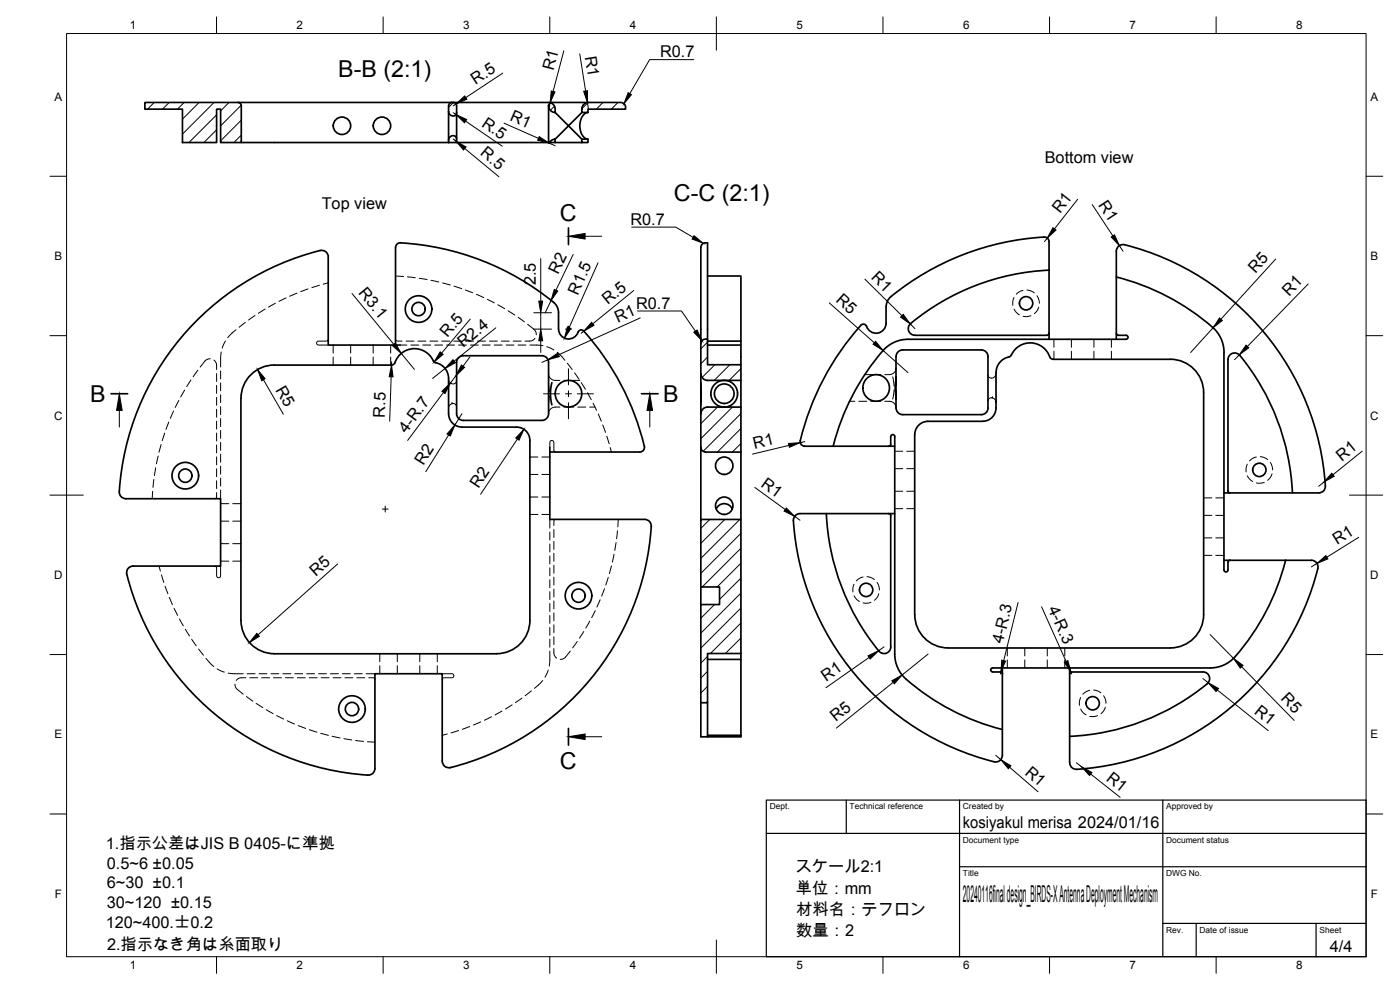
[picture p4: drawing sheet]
<svg xmlns="http://www.w3.org/2000/svg" width="420mm" height="297mm" viewBox="0 0 420 297" stroke-linecap="round" stroke-linejoin="round" font-family="sans-serif">
<!-- layer: Visible -->
<g fill="none" stroke="#000" stroke-width=".51">
<path d="M43.5 30.7h27.9a1.01 1.01 0 0 1 1 1.1v11h-6.2v-10h-1.2v10h-10.2v-10h-11.3zM71.4 30.7h64.2M134.6 33.4v8.7M135.6 30.7h.4M135.6 30.7a1.01 1.01 0 0 0-1 1M136 30.7h29.6M136 30.7a1.01 1.01 0 0 1 1 1.1v2a1.23 1.23 0 0 1-1.4 .9 1.23 1.23 0 0 1-1-1.3v-1.6M137 33.8v7.9M164.6 31.8v11h.3M165.2 30.8l.4 .2a1.95 1.95 0 0 1 1 1.8v.9l-.9-.2-.8-.7-.3-1M165.2 30.8l-.4 .4-.2 .5M166.6 33.7v.1"/>
<path d="M174.6 33.7l-4 4-4-3.9M175.2 31.3l1.3-.6 10 .1 1 .6 .2 1.4h-11.2v.9h-1.9v-1.4zM176.5 33.7a3.9 3.9 0 0 0-2.4 4.9 3.2 3.2 0 0 0 2.4 3.1M176.6 30.7l-11.4 .1M72.4 42.8h62.2M135 41.1l.1-.1a1.11 1.11 0 0 1 1.2-.3 1.11 1.11 0 0 1 .7 1v1.1h-2.4l.1-1.1zM137 42.8h27.6M165.2 42.3l1.4-.6v1.1h-1.7zM166.6 42.8h8M166.6 41.7h.1M166.6 41.7l4-4 4 4M174.6 41.7h1.9v1.1h-1.9z"/>
<path d="M313.3 71.1a1.41 1.41 0 0 1 1.5 1.4M313.4 71.1a79.6 79.6 0 0 0-46.4 18.3l-.9 1.5-.2 1.2M314.8 72.5v29.3M166.1 90.7l.8 .9 .7 1.6v5.5a3 3 0 0 0 2.7 3 3 3 0 0 0 3.3-2.3l.6-.4h.6a77.8 77.8 0 0 1 18.6 34.9M166.2 90.7a79 79 0 0 0-46.6-17.8l-.6 .5-.3 .8v29.3M212.3 82.8h10.1v19.5h-10.1M265.9 92.1v4.9a3 3 0 0 1-2.7 3 3 3 0 0 1-3.2-2.3l-.7-.4h-.5a76.3 76.3 0 0 0-18.6 35.5l.5 .8 .8 .3h27M314.8 81.1a69.5 69.5 0 0 0-41.8 16.3 2.02 2.02 0 0 0 1.6 3.2h39.6l.5-.2 .1-.4M335 100l.2 .4 .4 .2h2.3a.6 .6 0 0 1 .6 .6 .6 .6 0 0 1-.6 .6h-65.4a10.5 10.5 0 0 0-8.7 4.9 70 70 0 0 0-13.8 27.2M335 83.1a67.5 67.5 0 0 1 30.2 16.5l1 1.6 .7 1.7 .4 2.8M118.5 108.8l-.4 .5-.6 .2h-35.2a10 10 0 0 0-10 10v66.6a10 10 0 0 0 10 10.1l66.7-.1a10 10 0 0 0 10-10v-54a4 4 0 0 0-4-3.9l-16.4-.1a4 4 0 0 1-4-4M118.5 108.9a6.2 6.2 0 0 1 5.7-4.3 6.2 6.2 0 0 1 6 3.9l.3 .2a4.9 4.9 0 0 1 4.1 4.8v10.6"/>
<path d="M120.1 103.5h-21.6v-26.4a1.97 1.97 0 0 0-2.5-1.9 79.9 79.9 0 0 0-60.2 72.7l.3 .8 .5 .6 1.2 .3h28.4v20.2h-26.2a1.97 1.97 0 0 0-1.9 2.5 79.9 79.9 0 0 0 72.7 60.2l.8-.2 .6-.6 .3-1.1v-28.5h20.2v26.3a2.03 2.03 0 0 0 2.5 1.9M162.6 106.7h-23.6a2 2 0 0 0-2 2v15.4a2 2 0 0 0 2 2h23.6M162.6 106.7a2 2 0 0 1 2 2v15.4a2 2 0 0 1-2 2M165.6 114.8l-.4 2.9 .4 3.8M210.3 114.8v6.7M210.4 112.1a2 2 0 0 0 2 2h10M212.3 101.7v-28.8a1.68 1.68 0 0 0-1.6 .5 1.68 1.68 0 0 0-.4 1.7v28M212.3 103.5h10.1M213.4 117.7a4 4 0 0 1 3.9-3.6 4 4 0 0 1 4 3.6M213.4 117.8a4 4 0 0 0 3.9 4.3 4 4 0 0 0 4-4.3M222.4 114.1v-4.7h-10.1v-7.7l-1.5 .4-.5 1v52.8M222.4 114.1v8"/>
<path d="M222.4 102.3v7.1M268.9 113.1v6.6l-.3-2.9zM268.9 119.7v2.7M294.5 105h-23.6a2 2 0 0 0-2 2v6.1M294.5 105a2 2 0 0 1 2 2v15.4M315 107.1a6.2 6.2 0 0 0-5.7-4.2 6.2 6.2 0 0 0-6 3.9l-.2 .2a4.9 4.9 0 0 0-4.2 4.8v10.6M315.1 107.1l.3 .5 .6 .2h35.2a10 10 0 0 1 10 10v66.6a10 10 0 0 1-10 10h-66.7a10 10 0 0 1-10-10v-54a4 4 0 0 1 4-4h16.4a4 4 0 0 0 4-4M335 101.8v-26.4a2 2 0 0 1 2.5-2 79.9 79.9 0 0 1 60.2 72.8l-.2 .7-.6 .6-1.1 .4h-28.5M367.3 105.8v65.2a.6 .6 0 0 0 .6 .6 .6 .6 0 0 0 .6-.6v-2.3M165 134.2v21.6h28.5a2 2 0 0 1 2 2.2 80 80 0 0 1-60.3 72.3M193.4 133.9a1.41 1.41 0 0 1-1.4 1.7h-27M210.3 134.2a1.41 1.41 0 0 0 1.4 1.4h10.7"/>
<path d="M210.4 124.1a2 2 0 0 1 1.9-2h10.1v13.5M222.4 135.6v20.3M267.3 133.3v-2.3a.6 .6 0 0 1 .6-.6 .6 .6 0 0 1 .6 .6v65.3a10.5 10.5 0 0 0 4.9 8.7 70 70 0 0 0 27.4 13.9M267.3 133.3l-.1 .4-.5 .2M268.9 122.4a2 2 0 0 0 2 2h23.6M296.5 122.4a2 2 0 0 1-2 2M298.9 120.4v.3M210.3 155.9h12.1v40.2h-10.1v14.7h-2v-29.4h5.6v-5.3h-5.6zM219.8 152.7a2.61 2.61 0 0 0-2.5-1.6 2.61 2.61 0 0 0-2.4 1.6M248 154.1a69.3 69.3 0 0 0 16.1 41.6 1.98 1.98 0 0 0 2.1 .2 1.98 1.98 0 0 0 1.1-1.8v-39.4l-.1-.4-.5-.2M268.5 154.1h-28.4a2 2 0 0 0-2 2.1 79.7 79.7 0 0 0 61 72.4 2 2 0 0 0 1.7-2v-26.2M369.1 147.9l-.4-.2-.2-.4v-39.4a2 2 0 0 1 1.4-1.9 2 2 0 0 1 2.2 .6 69.9 69.9 0 0 1 15.8 41.3"/>
<path d="M210.3 176.1v5.3M367.3 168.1h26.3M369.1 168.1l-.4 .2-.2 .4M385.8 168.1a67.5 67.5 0 0 1-16.5 30.2l-1.5 1-1.8 .7-2.8 .4h-65.3a.61 .61 0 0 0-.6 .6 .61 .61 0 0 0 .6 .6h2.3l.5 .2 .1 .4M393.6 168.1a2 2 0 0 1 1.9 2.5 79.9 79.9 0 0 1-72.7 60.2l-.8-.3-.6-.5-.4-1.2v-28.4M212.3 197.9h10.1M222.4 197.9v22.7M222.4 196.1v1.8M210.3 210.8v10.3h12.1v-.5M212.3 210.8v10.3M321 202.2l.2-.4 .4-.2h39.4a1.98 1.98 0 0 1 1.9 1.3 1.98 1.98 0 0 1-.6 2.2 69.9 69.9 0 0 1-41.3 15.8M212.3 220.6h10.1"/>
<circle cx="102.6" cy="37.7" r="2.61"/>
<circle cx="114.6" cy="37.7" r="2.61"/>
<circle cx="125.6" cy="92.7" r="4"/>
<circle cx="125.6" cy="92.7" r="2"/>
<circle cx="307.9" cy="91" r="2"/>
<circle cx="170.6" cy="118.1" r="4"/>
<circle cx="217.4" cy="118.1" r="2.94"/>
<circle cx="262.9" cy="116.4" r="4"/>
<circle cx="217.4" cy="139.7" r="2.61"/>
<circle cx="55.6" cy="142.7" r="4"/>
<circle cx="55.6" cy="142.7" r="2"/>
<circle cx="217.4" cy="151.7" r="2.61"/>
<circle cx="377.9" cy="141" r="2"/>
<circle cx="173.6" cy="178.7" r="4"/>
<circle cx="173.6" cy="178.7" r="2"/>
<circle cx="259.9" cy="177" r="2"/>
<circle cx="105.6" cy="212.7" r="4"/>
<circle cx="105.6" cy="212.7" r="2"/>
<circle cx="327.9" cy="211" r="2"/>
</g>
<!-- layer: Hidden -->
<g fill="none" stroke="#000" stroke-width=".3">
<path d="M70.8 98.9l-2.5 2.4M73.6 96.7l-1.8 1.5M76.5 94.7l-1.9 1.3M79.6 92.7l-2.1 1.3M82.7 91l-2.1 1.1M85.9 89.4l-2.2 1M89.1 88l-2.2 .9M92.5 86.7l-2.3 .8M95.9 85.6l-2.3 .7M98.5 84.9l-1.5 .4M118.7 82.8l2.4 .2M122.3 83.1l2.4 .2"/>
<path d="M125.8 83.5l2.4 .4M129.3 84.1l2.4 .5M132.8 84.9l2.3 .6M136.3 85.9l2.2 .7M139.7 87l2.2 .8M143 88.3l2.2 1M146.2 89.8l2.2 1.1M149.4 91.4l2.1 1.2M152.5 93.2l2 1.3M155.5 95.2l1.9 1.4M158.3 97.3l2.2 1.8 .4 .6 .1 .7M304.3 89.3l-.3 1.1v1.2"/>
<path d="M304.3 92.7l.6 .9 1 .9M307 87.1l-1.2 .5-.8 .7M308.2 87l1.4 .4 .8 .5M309.4 94.7l-.9 .3-1.5-.1M311.2 88.8l.6 1.1 .1 1.1M311.7 92.2l-.4 1-.9 .9M55.4 117l-1.2 2.1M57.3 114l-1.3 2M59.4 111.1l-1.4 1.9M63.1 107.6l-1.4 .5-1.6 2M64.2 108l.5 .6a3.1 3.1 0 0 1 .3 2.3M65 112.1v2.4"/>
<path d="M65 115.6v2.4M65 119.2v2.4M66.2 111.3v2.4M66.2 114.9v2.3M66.2 118.4v2.4M66.4 105.6l-.2 4.5M67.7 102.3l-1 2.2M98.5 101.7l-.5 .6h-2.4a.59 .59 0 0 0-.6 .6 .59 .59 0 0 0 .6 .6h2.9M100 103.5v2.4M100 107.1v2.4M105.2 103.5v2.4M105.2 107.1v2.4"/>
<path d="M112 103.5v2.4M112 107.1v2.4M117.2 103.5v2.4M117.2 107.1v2.4M118.7 101.7l.4 .6h1.6M120.1 103.5h2M121.9 102.3h2.3M123.3 103.5h2.4M125.4 102.3h2.4M126.9 103.5h2.4M129 102.3h2.4M130.5 103.5h2.3"/>
<path d="M132.6 102.3h2.4M134 103.5h2.4M134.6 113.8a1.22 1.22 0 0 0 1 1.4 1.22 1.22 0 0 0 1.4-1M136.2 102.3h2.3M137.6 103.5h2.4M139.7 102.3h2.4M141.2 103.5h2.4M143.3 102.3h2.4M144.7 103.5h2.4M146.9 102.3h2.3M148.3 103.5h2.4M150.5 102.3h2.3"/>
<path d="M151.9 103.5h2.4M154 102.3h2.4M155.5 103.5h2.3M159 103.5l3.9 .2M160.5 101.5l-1.2 .8h-1.7M164.1 104l2.1 1M164.6 114.8l.3 2.7M164.6 112.1a2 2 0 0 0 2 2h1.4M164.9 118.7l-.3 2.8M167.2 105.7l2.3 2.4M169.2 114.1h4.8M170.3 109l1.4 1.9"/>
<path d="M172.4 111.9l1.4 1.9M174.4 114.8l1.3 2M176.3 117.8l1.1 2.1M259.5 112.4h4.8M267.9 113.1l.4 2.7M268.3 117l-.4 2.7M268.9 110.4a2 2 0 0 1-2 2h-1.4M297.9 119.1l-.1 .3zM298.9 112.1a1.22 1.22 0 0 1-1 1.4 1.22 1.22 0 0 1-1.4-1M316.3 101.8v2.4M316.3 105.4v2.4M321.5 101.8v2.4"/>
<path d="M321.5 105.4v2.4M328.3 101.8v2.4M328.3 105.4v2.4M333.5 101.8v2.4M333.5 105.4v2.4M47.5 136.8l-.6 2.4M48.3 133.4l-.6 2.3M49.4 130l-.7 2.2M50.7 126.6l-.9 2.2M52.1 123.3l-1 2.2M53.7 120.1l-1.1 2.2M65 122.8v2.4"/>
<path d="M65 126.4v2.3M65 129.9v2.4M65 133.5v2.4M65 137.1v2.4M66.2 122v2.4M66.2 125.6v2.4M66.2 129.2v2.3M66.2 132.7v2.4M66.2 136.3v2.4M66.2 139.9v2.4M134.8 121.9a1.18 1.18 0 0 1 1.2-.8 1.18 1.18 0 0 1 1 1M135.6 120.9l.2 .2z"/>
<path d="M159 137.1h2.4M162.6 137.1h2.4M165 134.2v-1.5a.6 .6 0 0 1 .6-.6 .6 .6 0 0 1 .6 .6v2.5l.6 .4M168 122.1h-1.4a1.97 1.97 0 0 0-2 2M169.2 122.1h3M173.4 122.1h2.4M177 122.1h1.6M178 121l1 2.1M179.5 124.2l1 2.2M180.9 127.5l.8 2.2M182.1 130.9l.7 2.2M183.1 134.3l.4 1.3"/>
<path d="M255 120.4h1.6M257.7 120.4h2.4M261.3 120.4h3M265.5 120.4h1.4a1.97 1.97 0 0 1 2 2M268.5 135.4h2.4M272.1 135.4h2.4M296.5 120.3a1.23 1.23 0 0 1 1.4-.8 1.23 1.23 0 0 1 1 1.2M374.3 139.3l-.3 1.1v1.2M377 137.1l-1.2 .5-.8 .7M378.2 137l1.4 .4 .8 .5M381.2 138.8l.6 1.1 .1 1.1M45.8 147.4l-.1 2.2"/>
<path d="M46.2 143.9l-.3 2.3M46.7 140.3l-.4 2.4M65 147.8v1.5l-.6 .3M65 140.7v2.3M65 144.2v2.4M66.2 143.5v2.3M66.2 147v2.6M66.2 156.4h2.5M66.2 151.1h2.5M69.8 156.4h2.5M69.8 151.1h2.5M159 149.1h2.4"/>
<path d="M159 154.4h2.4M159 142.4h2.4M162.6 149.1h2.4M162.6 154.4h2.4M162.6 142.4h2.4M165 155.8v2.7M165 159.6v2.4M166.2 158.9v2.4M166.8 155.8l-.6 .4v1.5M185.3 159.3l-.3 2.3M185.5 155.8l-.1 2.3M268.5 152.6h2.4"/>
<path d="M268.5 147.4h2.4M268.5 140.6h2.4M272.1 152.6h2.4M272.1 147.4h2.4M272.1 140.6h2.4M361.2 149.4h2.5M361.2 154.6h2.5M364.9 149.4h2.4M364.9 154.6h2.4M374.3 142.8l.6 .8 1 .9M379.4 144.7l-1.5 .3-.8-.1M381.8 142.2l-.5 1-.9 .9"/>
<path d="M47.7 169.8l.4 1.6M48.5 172.5l.7 2.3M49.6 175.9l.8 2.2M50.8 179.2l1 2.2M64.4 169.8l.6 .5v2.4a.6 .6 0 0 0 .6 .6 .6 .6 0 0 0 .6-.6v-2.9M66.2 168.4h2.5M66.2 163.1h2.5M69.8 168.4h2.5M69.8 163.1h2.5M165 163.2v2.4M165 166.8v2.4M165 170.4v2.3"/>
<path d="M165 174v2.3M165 177.5v2.4M166.2 162.4v2.4M166.2 166v2.4M166.2 169.6v2.4M166.2 173.2v2.3M166.2 176.7v2.4M180.1 180l-1 2.1M181.4 176.6l-.8 2.3M182.5 173.3l-.7 2.2M183.5 169.8l-.6 2.3M184.3 166.3l-.5 2.3"/>
<path d="M184.9 162.8l-.4 2.3M256.3 175.3l-.3 1.1v1.2M256.3 178.8l.6 .8 1 .9M259 173.1l-1.3 .5-.7 .7M260.2 173l1.4 .4 .8 .5M263.2 174.8l.6 1.1 .1 1.1M263.7 178.2l-.4 1-.9 .9M361.2 161.4h2.5M361.2 166.6h2.5M364.9 161.4h2.4M364.9 166.6h2.4M52.3 182.5l1 2.1"/>
<path d="M53.8 185.7l1.2 2.1M55.6 188.8l1.3 2M57.5 191.8l1.4 2M59.6 194.7l1.5 1.9M61.8 197.5l2.4 2.5M114 196.2v2.4M114 199.7v2.4M119.2 196.2v2.4M119.2 199.7v2.4M126 196.2v2.4M126 199.7v2.4M131.2 196.2v2.4"/>
<path d="M131.2 199.7v2.4M165 195.4l-.2 4.5M165 181.1v2.4M165 184.7v2.3M165 188.2v2.4M165 191.8v2.4M166.2 194.6a2.63 2.63 0 0 0 .8 2.8M166.2 180.3v2.4M166.2 183.9v2.4M166.2 187.5v2.3M166.2 191v2.4M171.2 195.4l-1.7 2-1.4 .4"/>
<path d="M173.2 192.5l-1.3 1.9M175.2 189.5l-1.3 2M177 186.4l-1.2 2.1M178.6 183.2l-1 2.1M261.4 180.7l-1.5 .3-.9-.1M302.3 194.4v2.4M302.3 198v2.4M307.6 194.4v2.4M307.6 198v2.4M314.3 194.4v2.4M314.3 198v2.4M319.6 194.4v2.4"/>
<path d="M319.6 198v2.4M65.2 200.7l2.1 1M68.5 202l4.5 .1M70.5 205.3l.5 1.3 2 1.7M73.8 203.4h-1.7l-1.2 .8M74 209l1.9 1.4M74.2 202.1h2.4M75 203.4h2.3M76.9 211.1l2 1.2M77.7 202.1h2.4M78.5 203.4h2.4M79.9 212.9l2.1 1.2"/>
<path d="M81.3 202.1h2.4M82.1 203.4h2.4M83 214.7l2.1 1.1M84.9 202.1h2.4M85.7 203.4h2.4M86.2 216.3l2.2 .9M88.5 202.1h2.3M89.2 203.4h2.4M89.5 217.7l2.2 .9M92 202.1h2.4M92.8 203.4h2.4M92.8 218.9l2.3 .8"/>
<path d="M95.6 202.1h2.4M96.4 203.4h2.4M99.2 202.1h2.4M99.9 203.4h2.4M102.7 202.1h2.4M103.5 203.4h2.4M106.3 202.1h2.4M107.1 203.4h2.4M109.9 202.1h2.6M110.7 203.4h1.4l.4 .5M132.7 202.1h2.9a.6 .6 0 0 1 .6 .7 .6 .6 0 0 1-.6 .6h-2.4l-.5 .5M137.6 219.2l-2.2 .7"/>
<path d="M141 218l-2.2 .8M144.3 216.6l-2.2 .9M147.5 215.1l-2.1 1M150.6 213.3l-2 1.2M153.7 211.5l-2 1.2M156.6 209.5l-1.9 1.3M159.5 207.3l-1.9 1.5M162.9 204.2l-2.5 2.3M164.5 201l-.9 2.2M324.3 209.3l-.3 1.1v1.2M324.3 212.8l.6 .8 1 .9M327 207.1l-1.2 .6-.8 .6"/>
<path d="M328.2 207l1.4 .4 .8 .5M329.4 214.7l-.9 .3-1.5-.1M331.2 208.8l.6 1.1 .1 1.1M331.7 212.2l-.4 1-.9 .9M96.2 220l2.4 .6M99.7 220.9l2.3 .5M103.2 221.6l2.4 .4M106.7 222.2l2.4 .2M110.3 222.6l2.2 .1M134.2 220.2l-1.5 .4"/>
</g>
<!-- layer: Visible -->
<circle cx="164.6" cy="31.8" r=".25" fill="#000"/>
<!-- layer: BORDER -->
<g fill="none" stroke="#000" stroke-width=".3">
<path d="M20 10.1h390v276.9h-390zM65 5.1v5M115 5.1v5M165 5.1v5M215 5.1v10M265 5.1v5M315 5.1v5M365 5.1v5M15 52.9h5M410 52.9h5M15 100.7h5M410 100.7h5"/>
<path d="M15 148.6h10M405 148.6h10M15 196.4h5M410 196.4h5M15 244.2h5M410 244.2h5M65 287v5M115 287v5M165 287v5M215 282.1v9.9M265 287v5M315 287v5"/>
<path d="M365 287v5"/>
</g>
<!-- layer: TITLEBLOCK -->
<path d="M230 240.1h180v46.9h-180zM230 250h180M254 240.1v9.9M288 240.1v46.9M349 240.1v46.9M288 260.1h122M349 277.1h61M359 277.1v9.9M395 277.1v9.9" fill="none" stroke="#000" stroke-width=".36"/>
<!-- layer: FD_Dimensions -->
<g fill="none" stroke="#000" stroke-width=".3">
<path d="M169.2 15.2l-3.2 12.2M174 16.2l1.7 11.1M136 33.8l.8 .6M136.9 31.2l-.9 .6M139.7 36.4l11 7.5M150.9 21.9l-11.1 7.4M151.3 37l10.3 4.5M165.1 30.8l-.5 2M176.3 30.8l.3 2M136 41.7l.8 .6M139.5 44.6l10.3 8.5M164.8 42.9l1.8 .8"/>
<path d="M323.4 59.8l-6.9 8.9M162.3 77.6v12.7M172 76.3l-5.1 10.8M179.5 78.9l-8.7 19.4M314.3 71.4l-.9 1.1M327.8 61.4l6.2 9.4M335.9 73.7l1.1 1.7M382.9 77.7l-16.5 18.1M105.6 88.1l12.6 15.2M141.1 95.7l-8.6 10.2M148.8 98.4l-12.5 10M160.2 98.7h5.3"/>
<path d="M160.2 93.8h5.3M162.3 93.8v4.9M165.4 90.2l-1.8 3.6M175.2 99.4l-.8 .6M190.2 87.2l-12.3 10M192.2 95.4l-24.6 11.1M248.9 90.9l13.5 12M259.6 83.8l11.1 10.9M273.2 97.2l1.4 1.4M364.1 98.3l-6.8 7.5M392.6 85.2l-18.2 18.8M79.1 113.9l5.9 10.4"/>
<path d="M117.4 113.1l-.5 13.3M117.5 108.5v1M120.4 106l4 4.8M133.1 117.7l-10.8 14.5M133.6 110.6l-3.8 2.9M136.9 112.7l-1.7 2.2M141 107.1l-2 2.8M162.3 102.2v3.6M164.4 107.9l-1.8 .8M265 105.2l7.5 6.6M371.9 106.5l-1.4 1.4M134.6 130.5l-6.8 11"/>
<path d="M138.6 124.1l-2.1 3.4M155.3 131.7l-11.1 16.6M236.8 133.6l-11 2.7M241.5 132.5l-1.3 .3M408.8 135.4l-8.8 7M226.5 146.2l9.1 6.7M238.5 154.9l1.6 1.2M397.3 144.6l-1.5 1.3M101.3 169.2l-23.9 21.3M395.2 169l-1.6 1.1M407.8 161.2l-9.6 6M260.8 197.3l-12.9 9"/>
<path d="M265.3 194.1l-1.6 1.1M278.5 196.2l-7.8 6.3M305.5 180.8l-4.3 17.4M312.6 182.1l7.4 16.4M363.2 190.4l7 7.1M268 204.7l-17 13.7M300.4 201.6l-.2 .6M321.4 201.6l.2 .6M361 203.6l1.6 1.2M365.3 207l15.3 12.2M372.6 200l15.8 16.2M298.8 226.6l1.6 1.3"/>
<path d="M303 230.2l8.5 7.4M323 228.8l1.6 1.3M327.3 232.2l8.9 7"/>
</g>
<g fill="#000" stroke="#000" stroke-width=".3">
<path d="M136.9 31.2l2.5-2.4 .7 1zM136.8 34.4l3.3 1.5-.7 .9zM165.4 27.3l1.2 .3-1.5 3.2zM175.2 27.4l1.1-.2v3.6zM136.8 42.3l3.1 1.8-.8 .9zM161.8 41l3 1.9-3.4-.8zM316 68.3l.9 .7-2.6 2.4zM333.5 71.1l1-.6 1.4 3.2zM161.7 90.3h1.2l-.6 3.5zM166.3 86.8l1.1 .5-2 2.9zM170.3 98.1l1 .4-1.9 3zM177.5 96.7l.8 .9-3.1 1.8z"/>
<path d="M271.1 94.3l2.1 2.9-2.9-2zM366 95.4l.8 .8-2.7 2.1zM77.3 110.9l2.3 2.7-1.1 .6zM117.5 109.5l.5 3.6-1.2-.1zM117.8 103.7l.9-.7 1.7 3zM132.1 105.6l.9 .7-2.7 2.3zM132.6 117.4l2.6-2.5-1.6 3.2zM135.9 107.9l.8 .9-3.1 1.8zM138.5 109.5l.9 .7-2.5 2.5zM162.3 98.7l.6 3.5h-1.2zM164.4 107.9l3-2 .5 1.1zM262.8 102.4l2.2 2.8-3-1.9z"/>
<path d="M374 103.6l.8 .8-2.9 2.1zM136.5 127.5l-1.4 3.3-.9-.6zM157.2 128.8l-1.4 3.3-1-.7zM236.6 133.1l3.6-.3-3.3 1.4zM236 152.4l2.5 2.5-3.2-1.6zM399.7 142l.7 .9-3.1 1.7zM395.2 169l2.7-2.3 .6 1zM77.1 190l.8 .9-3.1 1.9zM260.5 196.8l3.2-1.6-2.5 2.5zM300.7 198.1l1.1 .3-1.4 3.2zM319.4 198.7l1.1-.5 .9 3.4zM370.2 197.5l2.8 2.1-.8 .9z"/>
<path d="M267.7 204.3l3-1.8-2.3 2.7zM362.6 204.8l3.1 1.8-.7 .9zM300.4 227.9l3 1.9-.8 .9zM324.6 230.1l3.1 1.7-.7 .9z"/>
</g>
<!-- layer: Smart Centers -->
<path d="M169.7 98.7h1.8M170.6 97.9v1.7M163.1 118.2h4.8M169.7 118.2h1.8M170.6 110.6v4.9M170.6 117.2v1.8M173.3 118.2h4.8M170.6 120.8v4.9M114.7 152.7h1.8M115.6 151.9v1.7" fill="none" stroke="#000" stroke-width=".3"/>
<!-- layer: Hatching -->
<g fill="none" stroke="#000" stroke-width=".3">
<path d="M46.3 30.7l-2 2.1M50.8 30.7l-2 2.1M55.3 30.7l-2 2.1M59.8 30.7l-5 5M64.2 30.7l-9.4 9.5M65 34.5l-8.3 8.2M65 39l-3.8 3.7M68.7 30.7l-2.5 2.6M72.4 31.6l-6.2 6.2M72.4 36.1l-6.2 6.2M136.1 30.7l-1.5 1.5M166.4 31.9l-1.3 1.2"/>
<path d="M176.5 30.8l-1.9 1.8M181 30.7l-2 2.1M185.5 30.7l-2 2.1M72.4 40.5l-2.2 2.2M212.3 102.6l-1.9 2.1M212.3 107.1l-1.9 2M214.5 109.4l-3.8 3.9M219 109.4l-4.7 4.8M222.4 110.6l-3.6 3.6M215.3 122.2l-4.9 4.9M219.8 122.2l-9.4 9.4M222.4 124.1l-11.4 11.3"/>
<path d="M222.4 128.6l-7.1 7M222.4 133.1l-2.6 2.5M213 155.9l-2.6 2.6M217.5 155.9l-7.1 7.1M222 155.9l-11.6 11.6M222.4 160l-12 12M222.4 164.5l-11.7 11.6M222.4 169l-7.2 7.1M222.4 173.5l-6.5 6.4M222.4 178l-12 12M212.3 196.9l-1.9 2M214.4 181.4l-4 4.1"/>
<path d="M222.4 182.4l-12 12M222.4 186.9l-9.2 9.2M222.4 191.4l-4.7 4.7M222.4 195.9l-.2 .2M212.3 201.4l-1.9 2M212.3 205.9l-1.9 2M212.3 210.4l-.4 .4"/>
</g>
<!-- layer: Section Lines -->
<path d="M170.6 68.4v5M33.3 118.1h5M192.5 118.1h5M170.6 218.6v5" fill="none" stroke="#000" stroke-width=".51"/>
<path d="M175.6 70.9h5M35.8 123.1v5M195 123.1v5M175.6 221.1h5" fill="none" stroke="#000" stroke-width=".3"/>
<path d="M170.6 70.9l5-.9v1.7zM35.8 118.1l.9 5h-1.7zM195 118.1l.8 5h-1.6zM170.6 221.1l5-.9v1.7z" fill="#000" stroke="#000" stroke-width=".3"/>
<!-- layer: Leaders -->
<path d="M188.5 27.8l1 .6-2.3 2.7zM208.3 70.7l2.7 2.3-3.3-1.3zM208.2 99.7l1-.7 1.5 3.2z" fill="#000" stroke="#000" stroke-width=".3"/>
<path d="M208.2 17.9h-13.2l-6 10.2M189.6 68.1h13.2l5.2 3.1M191.3 93.3h13.2l4.2 6.1" fill="none" stroke="#000" stroke-width=".3"/>
<g font-size="7">
<text x="101.5" y="23.2">B-B (2:1)</text>
<text x="202.3" y="60.2">C-C (2:1)</text>
<text x="168" y="66.3">C</text>
<text x="27" y="120.6">B</text>
<text x="199" y="120.6">B</text>
<text x="168" y="230.6">C</text>
<text x="289" y="270.6">20240116final design_BIRDS-X Antenna Deployment Mechanism</text>
</g>
<g font-size="4.9">
<text x="175.5" y="17" transform="rotate(81 175.5 17)">R1</text>
<text x="198.1" y="17.2">R0.7</text>
<text x="166.1" y="21.4" transform="rotate(-75 166.1 21.4)">R1</text>
<text x="142.7" y="25.6" transform="rotate(-33 142.7 25.6)">R.5</text>
<text x="144.3" y="37.7" transform="rotate(34 144.3 37.7)">R.5</text>
<text x="152.8" y="36.1" transform="rotate(24 152.8 36.1)">R1</text>
<text x="143.9" y="46.3" transform="rotate(40 143.9 46.3)">R.5</text>
<text x="313.5" y="49">Bottom view</text>
<text x="96.5" y="62.7">Top view</text>
<text x="318.1" y="64.2" transform="rotate(-52 318.1 64.2)">R1</text>
<text x="329.5" y="61.5" transform="rotate(57 329.5 61.5)">R1</text>
<text x="189.2" y="67.4">R0.7</text>
<text x="167.6" y="82.4" transform="rotate(-64 167.6 82.4)">R2</text>
<text x="261.3" y="83.5" transform="rotate(45 261.3 83.5)">R1</text>
<text x="376.8" y="82.2" transform="rotate(-48 376.8 82.2)">R5</text>
<text x="107.4" y="87.9" transform="rotate(51 107.4 87.9)">R3.1</text>
<text x="160.8" y="85.6" transform="rotate(-90 160.8 85.6)">2.5</text>
<text x="173.4" y="88.8" transform="rotate(-66 173.4 88.8)">R1.5</text>
<text x="386.9" y="89.1" transform="rotate(-46 386.9 89.1)">R1</text>
<text x="182.4" y="91.6" transform="rotate(-39 182.4 91.6)">R.5</text>
<text x="190.9" y="92.6">R0.7</text>
<text x="250.6" y="90.5" transform="rotate(41 250.6 90.5)">R5</text>
<text x="134.3" y="101.5" transform="rotate(-50 134.3 101.5)">R.5</text>
<text x="185.4" y="96.9" transform="rotate(-24 185.4 96.9)">R1</text>
<text x="139" y="104.4" transform="rotate(-39 139 104.4)">R2.4</text>
<text x="82.6" y="117.1" transform="rotate(60 82.6 117.1)">R5</text>
<text x="115.5" y="125.3" transform="rotate(-88 115.5 125.3)">R.5</text>
<text x="122" y="130.2" transform="rotate(-53 122 130.2)">4-R.7</text>
<text x="226.5" y="134.7" transform="rotate(-13 226.5 134.7)">R1</text>
<text x="127.1" y="139.9" transform="rotate(-58 127.1 139.9)">R2</text>
<text x="402.7" y="138.5" transform="rotate(-39 402.7 138.5)">R1</text>
<text x="143.6" y="146.7" transform="rotate(-56 143.6 146.7)">R2</text>
<text x="228.2" y="145.7" transform="rotate(36 228.2 145.7)">R1</text>
<text x="401.3" y="163.6" transform="rotate(-32 401.3 163.6)">R1</text>
<text x="94.8" y="173.1" transform="rotate(-42 94.8 173.1)">R5</text>
<text x="314.5" y="182.7" transform="rotate(66 314.5 182.7)">4-R.3</text>
<text x="301" y="193.2" transform="rotate(-76 301 193.2)">4-R.3</text>
<text x="247.9" y="204.6" transform="rotate(-35 247.9 204.6)">R1</text>
<text x="384.2" y="209.8" transform="rotate(46 384.2 209.8)">R5</text>
<text x="376.2" y="213.9" transform="rotate(39 376.2 213.9)">R1</text>
<text x="250.9" y="216.7" transform="rotate(-39 250.9 216.7)">R5</text>
<text x="307.3" y="232.1" transform="rotate(41 307.3 232.1)">R1</text>
<text x="331.7" y="233.9" transform="rotate(38 331.7 233.9)">R1</text>
<text x="289" y="248.5">kosiyakul merisa 2024/01/16</text>
<text x="31.7" y="254.8">1.指示公差はJIS B 0405-に準拠</text>
<text x="32.1" y="260.6">0.5~6 ±0.05</text>
<text x="238.8" y="261.7">スケール2:1</text>
<text x="32.1" y="266.5">6~30 ±0.1</text>
<text x="238.9" y="268.2">単位：mm</text>
<text x="32.1" y="272.3">30~120 ±0.15</text>
<text x="239" y="274.6">材料名：テフロン</text>
<text x="31.7" y="278.4">120~400.士0.2</text>
<text x="239" y="281">数量：2</text>
<text x="32.1" y="284.9">2.指示なき角は糸面取り</text>
<text x="399.1" y="285.7">4/4</text>
</g>
<g font-size="3.5">
<text x="39" y="8.8">1</text>
<text x="89" y="8.8">2</text>
<text x="139" y="8.8">3</text>
<text x="189" y="8.8">4</text>
<text x="239" y="8.8">5</text>
<text x="289" y="8.8">6</text>
<text x="339" y="8.8">7</text>
<text x="389" y="8.8">8</text>
<text x="16.3" y="30.2">A</text>
<text x="411.3" y="30.2">A</text>
<text x="16.3" y="78">B</text>
<text x="411.3" y="78">B</text>
<text x="16.2" y="125.9">C</text>
<text x="411.2" y="125.9">C</text>
<text x="16.2" y="173.7">D</text>
<text x="411.2" y="173.7">D</text>
<text x="16.3" y="221.6">E</text>
<text x="411.3" y="221.6">E</text>
<text x="16.4" y="269.4">F</text>
<text x="411.4" y="269.4">F</text>
<text x="39" y="290.8">1</text>
<text x="89" y="290.8">2</text>
<text x="139" y="290.8">3</text>
<text x="189" y="290.8">4</text>
<text x="239" y="290.8">5</text>
<text x="289" y="290.8">6</text>
<text x="339" y="290.8">7</text>
<text x="389" y="290.8">8</text>
</g>
<g font-size="2.5">
<text x="231" y="242.9">Dept.</text>
<text x="255" y="242.9">Technical reference</text>
<text x="289" y="242.9">Created by</text>
<text x="350" y="242.9">Approved by</text>
<text x="289" y="252.8">Document type</text>
<text x="350" y="252.8">Document status</text>
<text x="289" y="262.9">Title</text>
<text x="350" y="262.9">DWG No.</text>
<text x="350" y="279.9">Rev.</text>
<text x="360" y="279.9">Date of issue</text>
<text x="396" y="279.9">Sheet</text>
</g>
</svg>
